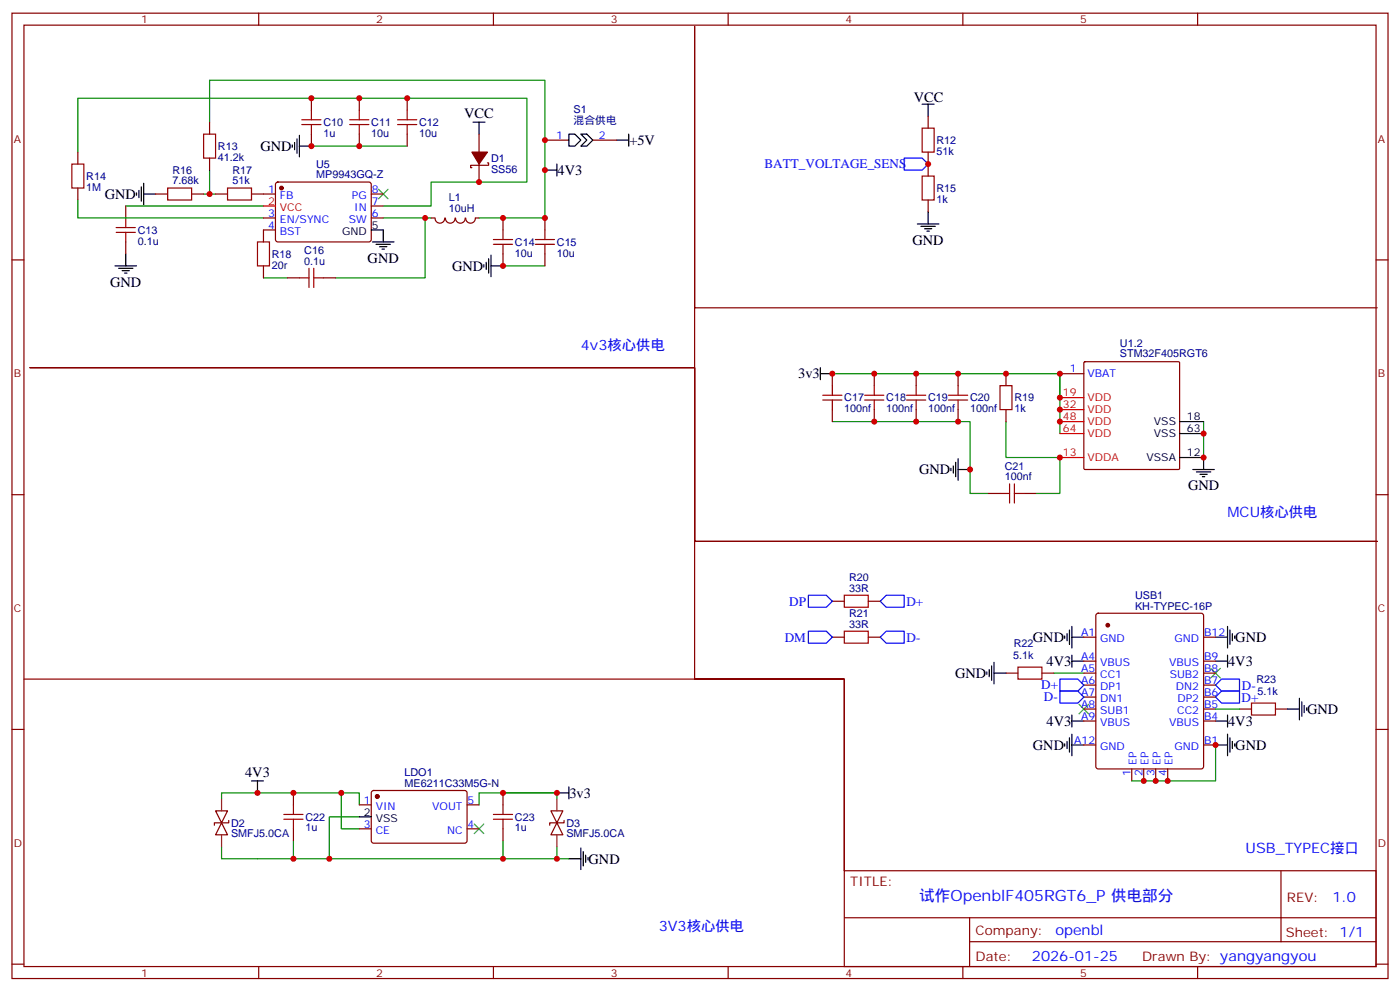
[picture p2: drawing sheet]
<svg xmlns="http://www.w3.org/2000/svg" width="412mm" height="292mm" viewBox="0 0 412 292" stroke-linecap="round" stroke-linejoin="round" font-family="sans-serif">
<g fill="none" stroke="#870000" stroke-width=".35">
<path d="M3.5 3.9h405.4v284.3h-405.4zM7.1 7.4h398.2v277.3h-398.2zM76.2 3.9v3.5M145.3 3.9v3.5M214.5 3.9v3.5M283.6 3.9v3.5M352.8 3.9v3.5M61.7 36v3.5M91.7 28.9v3.6M91.7 39.5v3.5M105.8 28.9v3.6M105.8 39.5v3.5"/>
<path d="M119.9 28.9v3.6M119.9 39.5v3.5M141.1 39.5v5.3M273.4 34.2v3.5M22.9 44.8v3.5M22.9 55.4v3.5M45.9 57.2h3.5M56.4 57.2h3.6M61.7 46.6v3.5M63.5 57.2h3.5M74.1 57.2h7M81.4 53.8l.4-.2 27.1 .1 .5 .6-.1 16.5-.6 .5-27.1-.1-.5-.6v-16.3z"/>
<path d="M109.4 57.2h3.5M141.1 48.3v5.3M143.6 48h.3v.7h-5.3v.7h.4M160.5 41.3h7.1M174.6 41.3h7.1M273.4 44.8v7.1M273.4 58.9v3.5M3.5 76.6h3.6M37 60.7v3.5M37 71.3v3.5M77.6 78.3v3.5M77.6 64.2h3.5"/>
<path d="M81.1 67.7h-3.5v3.6M109.4 64.2h3.5M109.4 60.7h3.5M127 64.2h1.1M128.2 64.2a1.41 1.41 0 0 0 1.4 1.5 1.41 1.41 0 0 0 1.4-1.5M131.2 64.2a1.41 1.41 0 0 0 1.4 1.5 1.41 1.41 0 0 0 1.4-1.5M134.2 64.2a1.41 1.41 0 0 0 1.4 1.5 1.41 1.41 0 0 0 1.4-1.5M137.2 64.2a1.41 1.41 0 0 0 1.4 1.5 1.41 1.41 0 0 0 1.4-1.5M140.1 64.2h1M148.2 64.2v3.5M148.2 74.8v3.5M160.5 64.2v3.5"/>
<path d="M160.5 74.8v3.5M405.3 76.6h3.6M84.7 81.8h3.5M95.2 81.8h3.6M405.7 90.7h-201.1v-82.9v151.7h201.1h-201.1v-51.2h-195.8h195.8v91.7h44.1v56.5v-56.5h-241.6M245.2 110.1v3.5M257.5 110.1v3.5M269.9 110.1v3.5M282.2 110.1v3.5M296.3 110.1v3.5M312.2 110.1h7.1M319.3 106.7l.3-.2h27.5l.3 .2 .1 31.2-.2 .3-27.7 .1-.3-.2z"/>
<path d="M245.2 120.7v3.5M257.5 120.7v3.5M269.9 120.7v3.5M282.2 120.7v3.5M296.3 120.7v3.5M3.5 145.7h3.6M291 145.3h3.6M301.6 145.3h3.6M405.3 145.7h3.6M245.2 177.1h3.5M255.8 177.1h3.5M245.2 187.7h3.5"/>
<path d="M255.8 187.7h3.5M296.3 198.3h3.6M306.9 198.3h3.5M319.3 187.7h3.5M319.3 198.3h3.5M319.3 194.7h3.5M323 180.8l.5-.2h30.3l.5 .2 .2 .5v44.5l-.2 .5-.5 .2h-30.3l-.5-.3-.2-.4v-44.5zM354.5 187.7h3.6M354.5 198.3h3.6M354.5 194.7h3.6M3.5 214.8h3.6M319.3 219.4h3.5"/>
<path d="M319.3 212.4h3.5M319.3 208.8h3.5M319.3 205.3h3.5M319.3 201.8h3.5M354.5 219.4h3.6M354.5 212.4h3.6M354.5 208.8h3.6M354.5 205.3h3.6M354.5 201.8h3.6M365.1 208.8h3.6M375.7 208.8h3.5M405.3 214.8h3.6"/>
<path d="M63.5 238.8h3.5l-1.7 3.6zM86.4 233.5v3.6M105.8 237.1h3.6M109.6 233l.5-.2 27.1 .1 .4 .6-.1 14.4-.6 .5-27.1-.1-.4-.6v-14.2zM137.6 237.1h3.5M148.2 233.5v3.6M162.3 238.8h3.5l-1.8 3.6zM333.4 226.5v3.5M336.9 226.5v3.5M340.4 226.5v3.5M344 226.5v3.5M65.3 242.4l1.7 3.5h-3.5z"/>
<path d="M67.4 241.7v.7h-4.3v.7M86.4 244.1v3.6M105.8 244.1h3.6M137.6 244.1h3.5M148.2 244.1v3.6M164 242.4l1.8 3.5h-3.5zM166.2 241.7v.7h-4.3v.7M248.7 256.5h156.6v28.2h-156.6zM377.3 256.5v20.9M248.7 270.3h156.5M285.6 277.4h119.6M285.6 270.3v14.1"/>
<path d="M3.5 284h3.6M76.2 284.7v3.5M145.3 284.7v3.5M214.5 284.7v3.5M283.6 284.7v3.5M352.8 284.7v3.5M405.3 284h3.6"/>
</g>
<g fill="none" stroke="#008700" stroke-width=".35">
<path d="M61.7 36v-12.4h98.8v40.6h-19.4M22.9 44.8v-15.9h132.3v24.7h-28.2v7.1h-14.1M22.9 58.9v5.3h54.7M60 57.2h3.5M61.7 50.1v7.1M91.7 43h28.2M37 60.7h40.6M112.9 64.2h14.1M125.2 64.2v17.6h-26.4M148.2 78.3h12.3M77.6 81.8h7.1M245.2 110.1h67v17.6"/>
<path d="M312.2 110.1v7M245.2 124.2h40.6v21.1h5.2M296.3 124.2v10.6h15.9v10.5h-7M354.5 124.2v10.6M310.4 198.3h8.9M358.1 219.4v10.6h-24.7M358.1 208.8h7M65.3 235.3v-1.8h40.5v3.6M100.5 233.5v10.6h5.3M148.2 233.5h15.8M164 233.5h-22.9v3.6M164 233.5v1.8"/>
<path d="M86.4 247.7v5.2M105.8 240.6h-8.8v12.3M148.2 247.7v5.2h-82.9v-3.5M148.2 252.9h19.4M164 249.4v3.5"/>
</g>
<g fill="none" stroke="#000" stroke-width=".35">
<path d="M88.2 39.9v6.3M139.3 36h3.6M141.1 36v3.5M167.6 39.5h1.7l1.8 1.8-1.8 1.7h-1.7zM171.1 39.5h1.8l1.7 1.8-1.7 1.7h-1.8l1.8-1.7zM185.2 39.5v3.5M271.6 30.7h3.6M273.4 30.7v3.5M40.2 56.8v.7M40.9 56.1v2.1M41.6 55v4.3M42.3 57.2h3.6"/>
<path d="M42.3 54v6.3M86.1 42.7v.7M86.8 42v2.1M87.5 40.9v4.3M88.2 43h3.5M160.5 50.1h3.5M164 48.3v3.6M181.7 41.3h3.5M33.9 78.3h6.3M34.9 79h4.3M36 79.7h2.1M37 74.8v3.5"/>
<path d="M109.4 67.7h3.5v3.6M109.7 71.3h6.4M110.8 72h4.2M111.8 72.7h2.1M112.5 73.4h.7M142.5 78v.7M143.2 77.3v2.1M143.9 76.2v4.2M144.6 78.3h3.6M144.6 75.1v6.4M270.2 66h6.4M271.3 66.7h4.2"/>
<path d="M272.3 67.4h2.2M273 68.1h.8M273.4 62.4v3.6M36.7 80.4h.7M241.7 110.1h3.5M241.7 108.3v3.5M280.1 137.9v.7M280.8 137.2v2.1M281.5 136.2v4.2M282.2 138.3h3.6M282.2 135.1v6.4M347.5 134.8h7v3.5"/>
<path d="M347.5 124.2h7M347.5 127.7h7M351.4 138.3h6.3M352.4 139h4.3M353.5 139.7h2.1M354.2 140.4h.7M290.7 197.9v.7M291.4 197.2v2.1M292.1 196.1v4.3M292.8 198.3h3.5M292.8 195.1v6.3M313.6 187.3v.7"/>
<path d="M314.3 186.6v2.1M315 185.6v4.2M315.7 194.7h3.6M315.7 184.5v6.4M315.7 193v3.5M315.7 187.7h3.6M358.1 194.7h3.5M358.1 187.7h3.5M361.6 184.5v6.4M361.6 193v3.5M362.3 185.6v4.2M363 186.6v2.1"/>
<path d="M363.7 187.3v.7M313.6 219.1v.7M314.3 218.4v2.1M315 217.3v4.2M315.7 210.6v3.5M315.7 216.3v6.3M315.7 212.4h3.6M315.7 219.4h3.6M358.1 212.4h3.5M358.1 219.4h3.5M361.6 210.6v3.5M361.6 216.3v6.3"/>
<path d="M362.3 217.3v4.2M363 218.4v2.1M363.7 219.1v.7M379.2 208.8h3.6M382.8 205.7v6.3M383.5 206.7v4.3M384.2 207.8v2.1M384.9 208.5v.7M74.1 230h3.5M75.8 230v3.5M164 233.5h3.6M167.6 231.8v3.5"/>
<path d="M105.8 240.6h3.6M167.6 252.9h3.5M171.1 249.8v6.3M171.8 250.8v4.3M172.5 251.9v2.1M173.2 252.6v.7"/>
</g>
<g fill="none" stroke="#a10000" stroke-width=".35">
<path d="M60 39.5h3.5v7.1h-3.5zM88.9 35.3h5.6M88.9 36.7h5.6M91.7 32.5v2.8M91.7 36.7v2.8M103 35.3h5.7M103 36.7h5.7M105.8 32.5v2.8M105.8 36.7v2.8M117.1 35.3h5.7M117.1 36.7h5.7M119.9 32.5v2.8"/>
<path d="M119.9 36.7v2.8M271.6 37.7h3.6v7.1h-3.6zM21.2 48.3h3.5v7.1h-3.5zM49.4 55.4h7v3.5h-7zM67 55.4h7.1v3.5h-7.1zM271.6 51.9h3.6v7h-3.6zM34.2 68.4h5.7M34.2 67h5.7M37 64.2v2.8M37 68.4v2.9M75.8 71.3h3.6v7h-3.6zM91 79v5.7"/>
<path d="M92.4 79v5.7M145.3 70.6h5.7M145.3 72h5.7M148.2 67.7v2.9M148.2 72v2.8M157.7 70.6h5.6M157.7 72h5.6M160.5 67.7v2.9M160.5 72v2.8M88.2 81.8h2.8M92.4 81.8h2.8M242.4 116.4h5.6"/>
<path d="M242.4 117.8h5.6M245.2 113.6v2.8M245.2 117.8v2.9M254.7 116.4h5.6M254.7 117.8h5.6M257.5 113.6v2.8M257.5 117.8v2.9M267.1 116.4h5.6M267.1 117.8h5.6M269.9 113.6v2.8M269.9 117.8v2.9M279.4 116.4h5.6"/>
<path d="M279.4 117.8h5.6M282.2 113.6v2.8M282.2 117.8v2.9M294.6 113.6h3.5v7.1h-3.5zM294.6 145.3h2.8M297.4 142.5v5.7M298.8 142.5v5.7M298.8 145.3h2.8M248.7 175.3h7.1v3.6h-7.1zM248.7 185.9h7.1v3.5h-7.1zM299.9 196.5h7v3.5h-7zM368.7 207.1h7v3.5h-7z"/>
<path d="M83.6 239.9h5.7M86.4 237.1v2.8M145.3 239.9h5.7M148.2 237.1v2.8M83.6 241.3h5.7M86.4 241.3v2.8M145.3 241.3h5.7M148.2 241.3v2.8"/>
</g>
<path d="M266.3 46.6h5.3l1.8 1.7-1.8 1.8h-5.3zM238.1 175.3h5.3l1.8 1.8-1.8 1.8h-5.3zM259.3 177.1l1.8-1.8h5.2v3.6h-5.2zM238.1 185.9h5.3l1.8 1.8-1.8 1.7h-5.3zM259.3 187.7l1.8-1.8h5.2v3.5h-5.2zM312.2 200h5.3l1.8 1.8-1.8 1.8h-5.3zM312.2 203.6h5.3l1.8 1.7-1.8 1.8h-5.3zM358.1 201.8l1.7-1.8h5.3v3.6h-5.3zM358.1 205.3l1.7-1.7h5.3v3.5h-5.3z" fill="none" stroke="#00f" stroke-width=".35"/>
<path d="M111.5 55.7l2.8 2.9M114.3 55.7l-2.8 2.9M356.7 196.9l2.8 2.8M359.5 196.9l-2.8 2.8M317.9 207.4l2.8 2.9M320.7 207.4l-2.8 2.9M139.7 242.7l2.8 2.8M142.5 242.7l-2.8 2.8" fill="none" stroke="#3c3" stroke-width=".35"/>
<g fill="#870000" stroke="#870000" stroke-width=".35">
<path d="M139 44.8h4.6l-2.5 3.5z"/>
<circle cx="326.3" cy="184.2" r=".53"/>
<circle cx="111.1" cy="234.6" r=".53"/>
<circle cx="82.9" cy="55.4" r=".53"/>
</g>
<path d="M77.6 60.7h3.5M312.2 117.1h7.1M312.2 134.8h7.1M312.2 120.7h7.1M312.2 124.2h7.1M312.2 127.7h7.1" fill="none" stroke="#f00" stroke-width=".35"/>
<path d="M65.3 235.3v3.5M164 235.3v3.5M65.3 245.9v3.5M164 245.9v3.5" fill="none" stroke="#8c2424" stroke-width=".35"/>
<g fill="#c00">
<circle cx="312.2" cy="134.8" r=".88"/>
<circle cx="257.5" cy="110.1" r=".88"/>
<circle cx="269.9" cy="110.1" r=".88"/>
<circle cx="282.2" cy="110.1" r=".88"/>
<circle cx="296.3" cy="110.1" r=".88"/>
<circle cx="312.2" cy="110.1" r=".88"/>
<circle cx="354.5" cy="134.8" r=".88"/>
<circle cx="354.5" cy="127.7" r=".88"/>
<circle cx="312.2" cy="117.1" r=".88"/>
<circle cx="312.2" cy="124.2" r=".88"/>
<circle cx="312.2" cy="120.6" r=".88"/>
<circle cx="344" cy="230" r=".88"/>
<circle cx="340.4" cy="230" r=".88"/>
<circle cx="336.9" cy="230" r=".88"/>
<circle cx="358.1" cy="219.4" r=".88"/>
<circle cx="75.8" cy="233.5" r=".88"/>
<circle cx="86.4" cy="252.9" r=".88"/>
<circle cx="97" cy="252.9" r=".88"/>
<circle cx="100.5" cy="233.5" r=".88"/>
<circle cx="164" cy="252.9" r=".88"/>
<circle cx="164" cy="233.5" r=".88"/>
<circle cx="273.4" cy="48.3" r=".88"/>
<circle cx="285.8" cy="138.3" r=".88"/>
<circle cx="282.2" cy="124.2" r=".88"/>
<circle cx="269.9" cy="124.2" r=".88"/>
<circle cx="257.5" cy="124.2" r=".88"/>
<circle cx="245.2" cy="110.1" r=".88"/>
<circle cx="86.4" cy="233.5" r=".88"/>
<circle cx="148.2" cy="233.5" r=".88"/>
<circle cx="148.2" cy="252.9" r=".88"/>
<circle cx="148.2" cy="78.3" r=".88"/>
<circle cx="160.5" cy="64.2" r=".88"/>
<circle cx="148.2" cy="64.2" r=".88"/>
<circle cx="91.7" cy="43" r=".88"/>
<circle cx="105.8" cy="43" r=".88"/>
<circle cx="125.2" cy="64.2" r=".88"/>
<circle cx="91.7" cy="28.9" r=".88"/>
<circle cx="105.8" cy="28.9" r=".88"/>
<circle cx="119.9" cy="28.9" r=".88"/>
<circle cx="61.7" cy="57.1" r=".88"/>
<circle cx="160.5" cy="41.3" r=".88"/>
<circle cx="160.5" cy="50.1" r=".88"/>
<circle cx="141.1" cy="53.6" r=".88"/>
</g>
<text font-size="4.6" fill="#00f" x="270.8" y="265.5">试作OpenblF405RGT6_P 供电部分</text>
<g font-size="4.2">
<text x="269.2" y="30">VCC</text>
<text x="136.8" y="34.9">VCC</text>
<text x="76.7" y="44.5">GND</text>
<text x="185.4" y="42.7">+5V</text>
<text x="164.2" y="51.5">4V3</text>
<text x="30.9" y="58.6">GND</text>
<text x="108.3" y="77.4">GND</text>
<text x="268.8" y="72.1">GND</text>
<text x="133.2" y="79.8">GND</text>
<text x="32.5" y="84.4">GND</text>
<text x="235.1" y="111.5">3v3</text>
<text x="270.8" y="139.7">GND</text>
<text x="350" y="144.3">GND</text>
<text x="304.3" y="189.1">GND</text>
<text x="363.9" y="189.1">GND</text>
<text x="308.3" y="196.1">4V3</text>
<text x="361.8" y="196.1">4V3</text>
<text x="281.3" y="199.7">GND</text>
<text x="308.3" y="213.8">4V3</text>
<text x="361.8" y="213.8">4V3</text>
<text x="385.1" y="210.2">GND</text>
<text x="304.3" y="220.8">GND</text>
<text x="363.9" y="220.8">GND</text>
<text x="72.2" y="228.9">4V3</text>
<text x="167.7" y="235">3v3</text>
<text x="173.4" y="254.4">GND</text>
</g>
<g font-size="4.2" fill="#00f">
<text x="171.1" y="103">4v3核心供电</text>
<text x="361.6" y="152.4">MCU核心供电</text>
<text x="366.9" y="251.2">USB_TYPEC接口</text>
<text x="392.5" y="265.7">1.0</text>
<text x="194" y="274.1">3V3核心供电</text>
<text x="310.9" y="275.3">openbl</text>
<text x="304" y="283.1">2026-01-25</text>
</g>
<g font-size="3.9" fill="#00f">
<text x="225.2" y="49.6">BATT_VOLTAGE_SENS</text>
<text x="232.5" y="178.4">DP</text>
<text x="267" y="178.5">D+</text>
<text x="231.2" y="188.9">DM</text>
<text x="267.1" y="189.1">D-</text>
<text x="306.7" y="203">D+</text>
<text x="365.8" y="203.2">D-</text>
<text x="307.5" y="206.5">D-</text>
<text x="365.7" y="206.7">D+</text>
</g>
<g font-size="3.9" fill="#800">
<text x="250.5" y="261.1">TITLE:</text>
<text x="379.1" y="265.7">REV:</text>
<text x="287.4" y="275.3">Company:</text>
<text x="378.7" y="275.9">Sheet: 1/1</text>
<text x="287.4" y="282.9">Date:</text>
<text x="336.4" y="283">Drawn By: yangyangyou</text>
</g>
<g font-size="3.2" fill="#800">
<text x="41.6" y="6.9">1</text>
<text x="110.8" y="6.9">2</text>
<text x="179.9" y="6.9">3</text>
<text x="249.1" y="6.9">4</text>
<text x="318.2" y="6.9">5</text>
<text x="4.1" y="42">A</text>
<text x="405.9" y="42">A</text>
<text x="4.1" y="111.1">B</text>
<text x="405.9" y="111.1">B</text>
<text x="4.1" y="180.3">C</text>
<text x="405.9" y="180.3">C</text>
<text x="4.1" y="249.4">D</text>
<text x="405.9" y="249.4">D</text>
<text x="41.6" y="287.7">1</text>
<text x="110.8" y="287.7">2</text>
<text x="179.9" y="287.7">3</text>
<text x="249.1" y="287.7">4</text>
<text x="318.2" y="287.7">5</text>
</g>
<g font-size="3.2" fill="#000080">
<text x="169" y="33.4">S1</text>
<text x="95.2" y="40.3">1u</text>
<text x="95.2" y="37.1">C10</text>
<text x="109.4" y="40.3">10u</text>
<text x="109.4" y="37.1">C11</text>
<text x="123.5" y="40.3">10u</text>
<text x="123.5" y="37.1">C12</text>
<text x="169" y="36.5">混合供电</text>
<text x="64.2" y="47.3">41.2k</text>
<text x="64.2" y="44.2">R13</text>
<text x="144.6" y="47.7">D1</text>
<text x="275.9" y="45.6">51k</text>
<text x="275.9" y="42.4">R12</text>
<text x="25.4" y="53">R14</text>
<text x="50.8" y="51.3">R16</text>
<text x="68.5" y="51.3">R17</text>
<text x="93.1" y="52.5">MP9943GQ-Z</text>
<text x="93.1" y="49.4">U5</text>
<text x="144.6" y="50.9">SS56</text>
<text x="25.4" y="56.2">1M</text>
<text x="50.8" y="54.3">7.68k</text>
<text x="68.5" y="54.3">51k</text>
<text x="132.2" y="59.3">L1</text>
<text x="275.9" y="59.7">1k</text>
<text x="275.9" y="56.5">R15</text>
<text x="132.2" y="62.4">10uH</text>
<text x="40.6" y="68.9">C13</text>
<text x="40.6" y="72.1">0.1u</text>
<text x="80.1" y="75.9">R18</text>
<text x="89.6" y="78">0.1u</text>
<text x="89.6" y="74.8">C16</text>
<text x="151.7" y="75.6">10u</text>
<text x="151.7" y="72.4">C14</text>
<text x="164" y="75.6">10u</text>
<text x="164" y="72.4">C15</text>
<text x="80.1" y="79.1">20r</text>
<text x="329.9" y="105.3">STM32F405RGT6</text>
<text x="329.9" y="102.2">U1.2</text>
<text x="248.7" y="118.3">C17</text>
<text x="261.1" y="118.3">C18</text>
<text x="273.4" y="118.3">C19</text>
<text x="285.8" y="118.3">C20</text>
<text x="298.8" y="118.3">R19</text>
<text x="248.7" y="121.4">100nf</text>
<text x="261.1" y="121.4">100nf</text>
<text x="273.4" y="121.4">100nf</text>
<text x="285.8" y="121.4">100nf</text>
<text x="298.8" y="121.4">1k</text>
<text x="296" y="141.5">100nf</text>
<text x="296" y="138.3">C21</text>
<text x="250.1" y="171.1">R20</text>
<text x="250.1" y="174.3">33R</text>
<text x="334.4" y="179.6">KH-TYPEC-16P</text>
<text x="334.4" y="176.4">USB1</text>
<text x="250.1" y="184.9">33R</text>
<text x="250.1" y="181.7">R21</text>
<text x="298.6" y="190.6">R22</text>
<text x="298.5" y="194.1">5.1k</text>
<text x="370.1" y="201.2">R23</text>
<text x="370.4" y="204.7">5.1k</text>
<text x="119.2" y="231.8">ME6211C33M5G-N</text>
<text x="119.2" y="228.6">LDO1</text>
<text x="68.1" y="243.5">D2</text>
<text x="90" y="244.9">1u</text>
<text x="90" y="241.7">C22</text>
<text x="151.7" y="244.9">1u</text>
<text x="151.7" y="241.7">C23</text>
<text x="166.9" y="243.5">D3</text>
<text x="68.1" y="246.7">SMFJ5.0CA</text>
<text x="166.9" y="246.7">SMFJ5.0CA</text>
</g>
<g font-size="3.2" fill="#00f">
<text x="163.8" y="40.9">1</text>
<text x="176.4" y="40.9">2</text>
<text x="78.9" y="56.8">1</text>
<text x="82.4" y="58.6">FB</text>
<text x="103.7" y="58.6">PG</text>
<text x="109.5" y="56.8">8</text>
<text x="78.9" y="63.9">3</text>
<text x="82.4" y="65.6">EN/SYNC</text>
<text x="102.8" y="65.6">SW</text>
<text x="104.3" y="62.1">IN</text>
<text x="109.5" y="63.9">6</text>
<text x="109.5" y="60.3">7</text>
<text x="78.9" y="67.4">4</text>
<text x="82.4" y="69.1">BST</text>
<text x="315.1" y="109.7">1</text>
<text x="320.3" y="111.1">VBAT</text>
<text x="318.4" y="187.3">A1</text>
<text x="324.1" y="189.1">GND</text>
<text x="346" y="189.1">GND</text>
<text x="354.7" y="187.3">B12</text>
<text x="318.4" y="197.9">A5</text>
<text x="318.4" y="194.4">A4</text>
<text x="324.1" y="196.1">VBUS</text>
<text x="344.4" y="196.1">VBUS</text>
<text x="354.7" y="194.4">B9</text>
<text x="354.7" y="197.9">B8</text>
<text x="318.4" y="201.4">A6</text>
<text x="324.1" y="203.2">DP1</text>
<text x="324.1" y="199.7">CC1</text>
<text x="344.6" y="199.7">SUB2</text>
<text x="346.4" y="203.2">DN2</text>
<text x="354.7" y="201.4">B7</text>
<text x="318.4" y="208.5">A8</text>
<text x="318.4" y="205">A7</text>
<text x="324.1" y="206.7">DN1</text>
<text x="346.9" y="206.7">DP2</text>
<text x="354.7" y="205">B6</text>
<text x="354.7" y="208.5">B5</text>
<text x="318.4" y="212">A9</text>
<text x="324.1" y="213.8">VBUS</text>
<text x="324.1" y="210.3">SUB1</text>
<text x="344.4" y="213.8">VBUS</text>
<text x="346.8" y="210.3">CC2</text>
<text x="354.7" y="212">B4</text>
<text x="316.4" y="219.1">A12</text>
<text x="324.1" y="220.8">GND</text>
<text x="346" y="220.8">GND</text>
<text x="354.7" y="219.1">B1</text>
<text x="334.8" y="225.2" transform="rotate(-90 334.8 225.2)">EP</text>
<text x="338.3" y="225.2" transform="rotate(-90 338.3 225.2)">EP</text>
<text x="341.8" y="225.2" transform="rotate(-90 341.8 225.2)">EP</text>
<text x="345.4" y="225.2" transform="rotate(-90 345.4 225.2)">EP</text>
<text x="333" y="228.7" transform="rotate(-90 333 228.7)">1</text>
<text x="336.5" y="228.7" transform="rotate(-90 336.5 228.7)">2</text>
<text x="340.1" y="228.7" transform="rotate(-90 340.1 228.7)">3</text>
<text x="343.6" y="228.7" transform="rotate(-90 343.6 228.7)">4</text>
<text x="107.2" y="236.7">1</text>
<text x="110.7" y="238.5">VIN</text>
<text x="127.3" y="238.5">VOUT</text>
<text x="137.8" y="236.7">5</text>
<text x="107.2" y="243.8">3</text>
<text x="110.7" y="245.5">CE</text>
<text x="131.7" y="245.5">NC</text>
<text x="137.8" y="243.8">4</text>
</g>
<g font-size="3.2" fill="#f00">
<text x="78.9" y="60.3">2</text>
<text x="82.4" y="62.1">VCC</text>
<text x="313.1" y="116.8">19</text>
<text x="320.3" y="118.2">VDD</text>
<text x="313.1" y="120.3">32</text>
<text x="313.1" y="123.8">48</text>
<text x="320.3" y="121.7">VDD</text>
<text x="320.3" y="125.2">VDD</text>
<text x="313.1" y="127.4">64</text>
<text x="320.3" y="128.8">VDD</text>
<text x="313.1" y="134.4">13</text>
<text x="320.3" y="135.8">VDDA</text>
</g>
<g font-size="3.2">
<text x="100.8" y="69.1">GND</text>
<text x="109.5" y="67.4">5</text>
<text x="339.9" y="125.2">VSS</text>
<text x="349.6" y="123.8">18</text>
<text x="339.9" y="128.8">VSS</text>
<text x="349.6" y="127.4">63</text>
<text x="337.8" y="135.8">VSSA</text>
<text x="349.6" y="134.4">12</text>
<text x="107.2" y="240.2">2</text>
<text x="110.7" y="242">VSS</text>
</g>
</svg>
